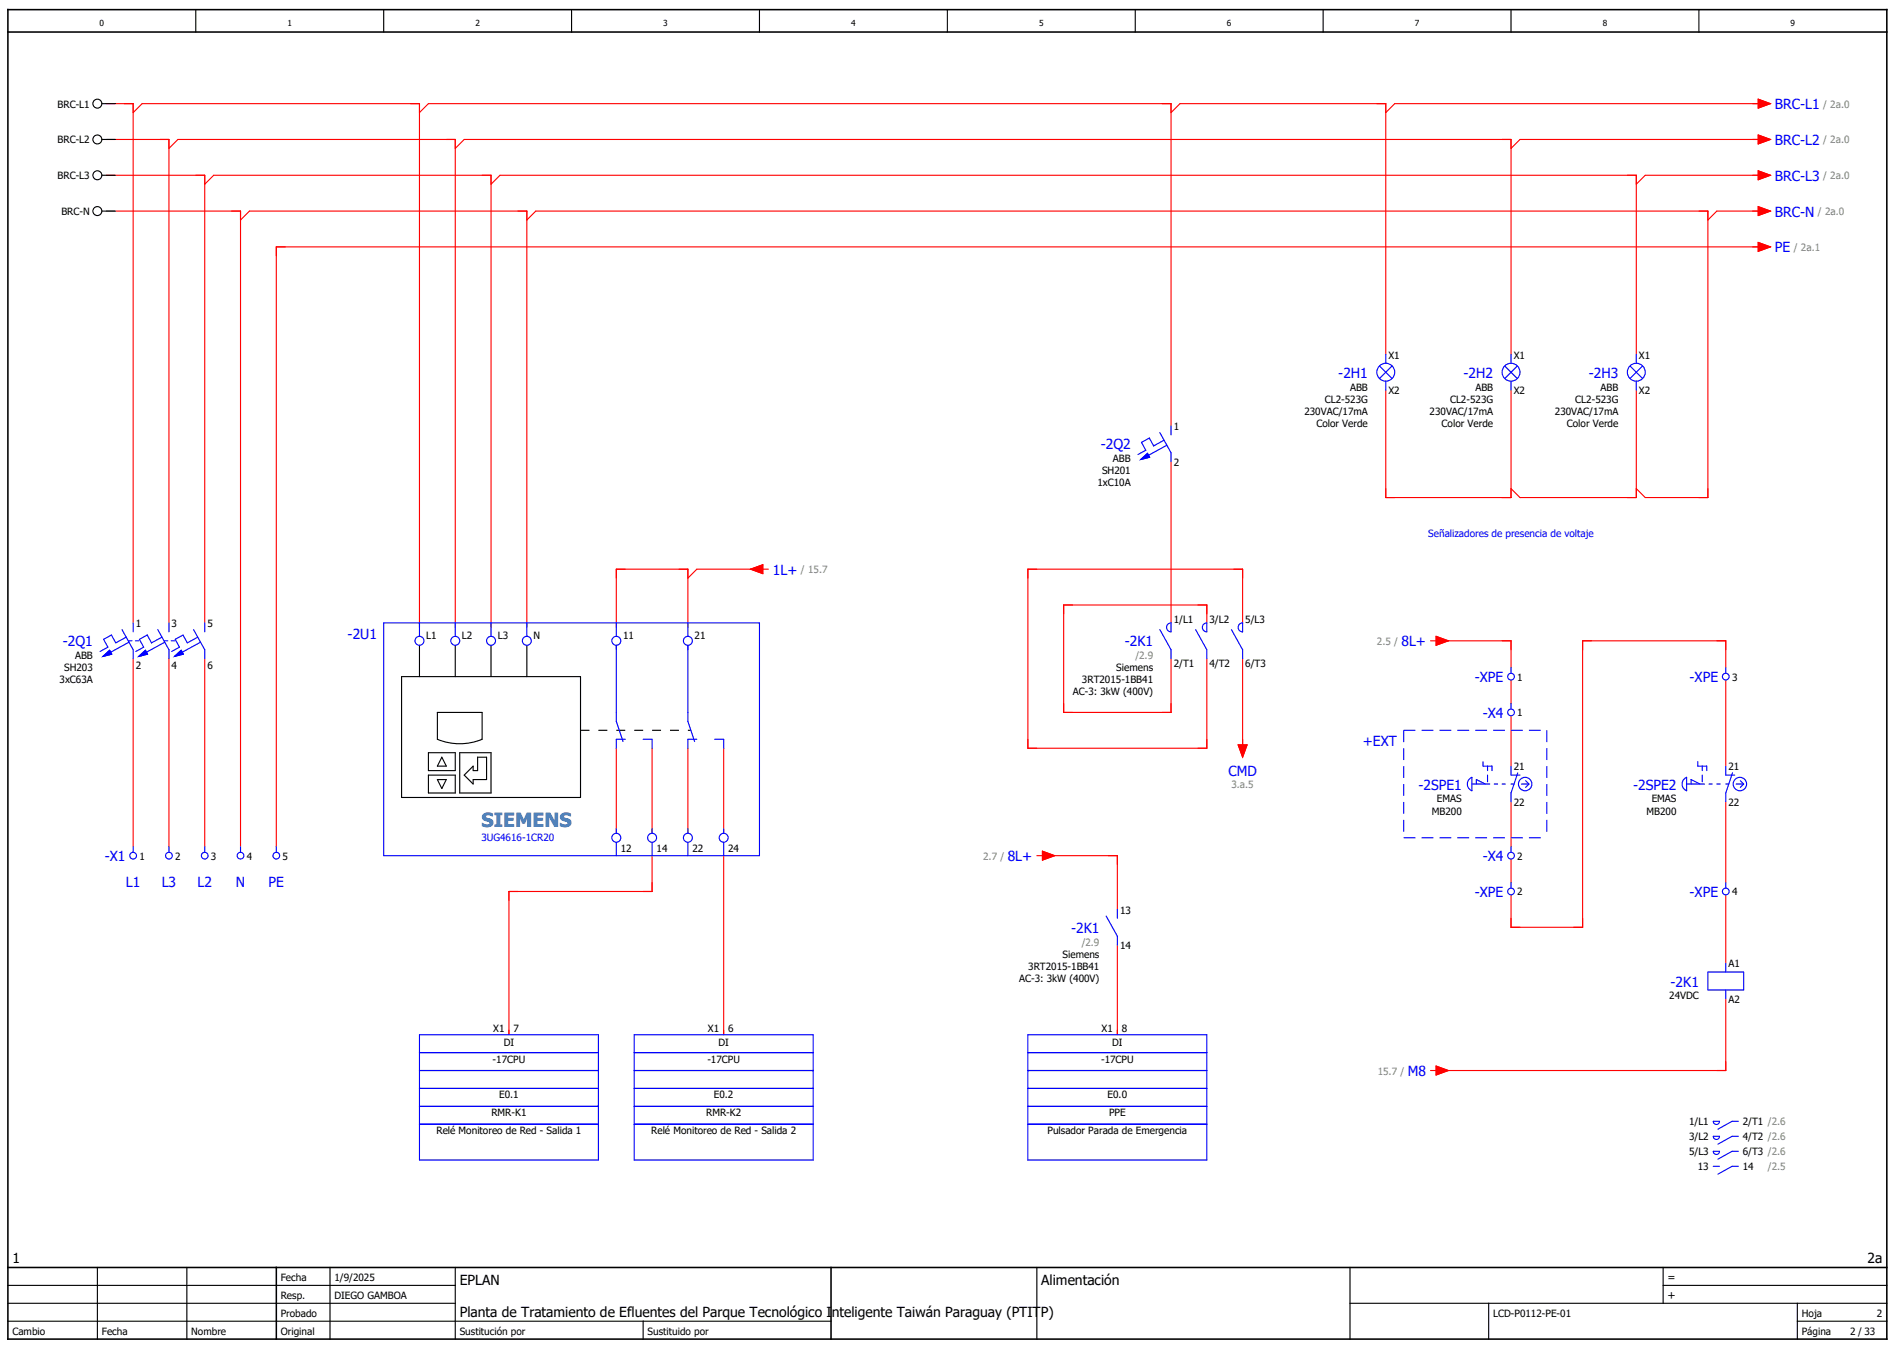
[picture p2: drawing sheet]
<svg xmlns="http://www.w3.org/2000/svg" width="424mm" height="301mm" viewBox="0 0 424 301" stroke-linecap="round" stroke-linejoin="round" font-family="sans-serif">
<g fill="none" stroke="#000" stroke-width=".25">
<path d="M43.8 2.2v5M85.8 2.2v5M127.8 2.2v5M169.8 2.2v5M211.8 2.2v5M253.8 2.2v5M295.8 2.2v5M337.8 2.2v5M379.8 2.2v5M22.8 23.2h3M22.8 31.2h3M22.8 39.2h3"/>
<path d="M22.8 47.2h3M89.8 151.2h40v27h-40zM93.8 144.2v7M97.8 159.2h10v6a13 13 0 0 1-10 0zM101.8 144.2v7M109.8 144.2v7M117.8 144.2v7M95.8 168.2h6v4h-6zM95.8 173.2h6v4h-6zM97.8 174.2h2l-1 2zM98.8 169.2l1 2h-2zM102.8 168.2h7v9h-7z"/>
<path d="M106.8 169.2h2v5h-3v1l-2-2 2-2v1h1zM1.8 295.2h184M1.8 291.2h100M1.8 287.2h100M21.8 283.2v16M41.8 283.2v16M73.8 283.2v16M101.8 283.2v16M143.8 295.2v4M231.8 283.2v16M301.8 291.2h120M301.8 283.2v16"/>
<path d="M332.8 291.2v8M371.8 287.2h50M371.8 283.2v8M401.8 295.2h20M401.8 291.2v8"/>
<circle cx="21.8" cy="39.2" r="1"/>
<circle cx="21.8" cy="31.2" r="1"/>
<circle cx="21.8" cy="23.2" r="1"/>
<circle cx="21.8" cy="47.2" r="1"/>
</g>
<path d="M1.8 7.2h420M1.8 2.2h420v297h-420zM1.8 283.2h420M61.8 283.2v16M185.8 283.2v16" fill="none" stroke="#000" stroke-width=".35"/>
<g fill="none" stroke="#f00" stroke-width=".25">
<path d="M23.8 23.2h6v116M23.8 31.2h14v108M23.8 39.2h22v100M29.8 25.2l2-2h62v117M37.8 33.2l2-2h62v109M93.8 25.2l2-2h166v72M101.8 33.2l2-2h234v48M261.8 25.2l2-2h46v56M393 22.2l2.8 1-2.8 1zM393 30.2l2.8 1-2.8 1zM393 38.2l2.8 1-2.8 1zM393.8 23.2h-82l-2 2"/>
<path d="M393.8 31.2h-54l-2 2M393.8 39.2h-26l-2 2M23.8 47.2h30v142M45.8 41.2l2-2h62v101M53.8 49.2l2-2h62v93M109.8 41.2l2-2h254v40M117.8 49.2l2-2h262v64h-14l-2-2M393 46.2l2.8 1-2.8 1zM393 54.2l2.8 1-2.8 1zM393.8 55.2h-332v134M393.8 47.2h-10l-2 2M309.8 87.2v24h28v-24"/>
<path d="M365.8 87.2v24h-26l-2-2M261.8 103.2v36M167.8 127.2l2.7-1v2zM169.8 127.2h-14l-2 2M170.5 127.2h1.3M269.8 139.2v-4h-32v24h24v-12M277.8 139.2v-12h-48v40h40v-20M29.8 147.2v42M37.8 147.2v42M45.8 147.2v42M137.8 140.2v-13h16v13M277.8 147.2v20"/>
<path d="M319.8 143.2h1.2M321 142.2l2.8 1-2.8 1zM321.8 143.2h16v6M337.8 151.9v5.3M337.8 159.9v11.3M385.8 149.2v-6h-32v64h-16v-7.3M385.8 151.9v19.3M137.8 167.2v19M145.8 167.2v19M153.8 167.2v19M161.8 167.2v19M276.8 166.4h2l-1 2.8z"/>
<path d="M337.8 179.2v10M385.8 179.2v18M145.8 191.2v8h-32v32M161.8 191.2v40M231.8 191.2h1.2M233 190.2l2.8 1-2.8 1zM233.8 191.2h16v12M337.8 191.9v5.3M385.8 199.9v15.3M249.8 211.2v20M319.8 239.2h1.2M321 238.2l2.8 1-2.8 1z"/>
<path d="M385.8 223.2v16h-64"/>
</g>
<g fill="none" stroke="#00f" stroke-width=".25">
<path d="M309.8 79.2v2M337.8 79.2v2M365.8 79.2v2M259.3 96.7l2.5 4.5v2M260.2 98.3l-2.3 1.3-1-1.7-1.7 .9 .9 1.8-1.7 .9M260.8 99.5l-4.1 2.2M261.8 95.2v2M308.4 81.8l2.8 2.8M309.8 85.2v2M311.2 81.8l-2.8 2.8M336.4 81.8l2.8 2.8M337.8 85.2v2"/>
<path d="M339.2 81.8l-2.8 2.8M364.4 81.8l2.8 2.8M365.8 85.2v2M367.2 81.8l-2.8 2.8M255 102.7l1.5-1.4 .5 .8zM29.8 139.2v2M37.8 139.2v2M45.8 139.2v2M85.8 139.2h84v52h-84zM93.8 139.2v3M101.8 139.2v3M109.8 139.2v3"/>
<path d="M117.8 139.2v3M137.8 139.2v3M153.8 139.2v3M261.1 139.4l.7-.2v2a1 1 0 0 1-1-.7 1 1 0 0 1 .3-1.1zM269.1 139.4l.7-.2v2a1 1 0 0 1-1-.7 1 1 0 0 1 .3-1.1zM277.1 139.4l.7-.2v2a1 1 0 0 1-1-.7 1 1 0 0 1 .3-1.1zM23 146.7l1.5-1.4 .5 .8zM27.3 140.7l2.5 4.5v2M28.2 142.3l-2.3 1.3-1-1.7-1.7 .9 .9 1.8-1.7 .9M28.8 143.2h.7M28.8 143.5l-4.1 2.2M30.3 143.2h.7"/>
<path d="M31 146.7l1.5-1.4 .5 .8zM35.3 140.7l2.5 4.5v2M36.2 142.3l-2.3 1.3-1-1.7-1.7 .9 .9 1.8-1.7 .9M36.8 143.2h.7M36.8 143.5l-4.1 2.2M38.3 143.2h.7M39 146.7l1.5-1.4 .5 .8zM43.3 140.7l2.5 4.5v2M44.2 142.3l-2.3 1.3-1-1.7-1.7 .9 .9 1.8-1.7 .9M44.8 143.5l-4.1 2.2M137.8 144.2v17l1.5 4.5M153.8 144.2v17l1.5 4.5"/>
<path d="M259.3 140.7l2.5 4.5M261.8 145.2v2M267.3 140.7l2.5 4.5M269.8 145.2v2M275.3 140.7l2.5 4.5M277.8 145.2v2M337.8 149.2v1.2M337.8 157.2v1.2M385.8 149.2v1.2M139.8 165.2h-2v2M143.8 165.2h2v2M155.8 165.2h-2v2"/>
<path d="M159.8 165.2h2v2M328.3 174.2l.7-.5v3a1.61 1.61 0 0 1-.7-2.5zM329 175.2h4M330 175.2v-1l2 1M331.5 170.2v1h2v1M332.5 171.2v1M332.5 173.2v1.5M334 175.2h.8M335.8 175.2h.7M337.8 171.2v2h2M337.8 175.2h.6M339.3 172.7l-1.5 4.5v2"/>
<path d="M340.1 175.2h1.7M341 174.4l.8 .8M341.8 175.2l-.8 .7M376.3 174.2l.7-.5v3a1.61 1.61 0 0 1-.7-2.5zM377 175.2h4M378 175.2v-1l2 1M379.5 170.2v1h2v1M380.5 171.2v1M380.5 173.2v1.5M382 175.2h.8M383.8 175.2h.7M385.8 171.2v2h2"/>
<path d="M385.8 175.2h.6M387.3 172.7l-1.5 4.5v2M388.1 175.2h1.7M389 174.4l.8 .8M389.8 175.2l-.8 .7M29.8 189.2v1.2M37.8 189.2v1.2M45.8 189.2v1.2M53.8 189.2v1.2M61.8 189.2v1.2M137.8 185.2v1M137.8 188.2v3"/>
<path d="M145.8 185.2v1M145.8 188.2v3M153.8 185.2v1M153.8 188.2v3M161.8 185.2v1M161.8 188.2v3M337.8 189.2v1.2M337.8 197.2v1.2M385.8 197.2v1.2M247.3 204.7l2.5 4.5v2M249.8 203.2v2M381.8 217.2h8v4h-8z"/>
<path d="M385.8 215.2v2M93.8 231.2h40v28h-40zM93.8 239.2h40M93.8 235.2h40M141.8 239.2h40M141.8 235.2h40M141.8 231.2h40v28h-40zM229.8 231.2h40v28h-40zM229.8 239.2h40M229.8 235.2h40M385.8 221.2v2M93.8 243.2h40"/>
<path d="M93.8 247.2h40M93.8 251.2h40M141.8 243.2h40M141.8 247.2h40M141.8 251.2h40M229.8 243.2h40M229.8 247.2h40M229.8 251.2h40M383 250.5h1.4a.7 .7 0 0 1-.7 .7 .7 .7 0 0 1-.7-.7zM383 253.9h1.4a.7 .7 0 0 1-.7 .7 .7 .7 0 0 1-.7-.7zM383 257.2h1.4a.7 .7 0 0 1-.7 .7 .7 .7 0 0 1-.7-.7zM388.6 250.5h-1.4l-3.2 1.8"/>
<path d="M388.6 253.9h-1.4l-3.2 1.7M388.6 257.2h-1.4l-3.2 1.8M383 260.6h1.4M388.6 260.6h-1.4l-3.2 1.7"/>
<circle cx="309.8" cy="83.2" r="2"/>
<circle cx="337.8" cy="83.2" r="2"/>
<circle cx="365.8" cy="83.2" r="2"/>
<circle cx="93.8" cy="143.2" r="1"/>
<circle cx="101.8" cy="143.2" r="1"/>
<circle cx="109.8" cy="143.2" r="1"/>
<circle cx="117.8" cy="143.2" r="1"/>
<circle cx="137.8" cy="143.2" r="1"/>
<circle cx="153.8" cy="143.2" r="1"/>
<circle cx="337.8" cy="151.2" r=".75"/>
<circle cx="337.8" cy="159.2" r=".75"/>
<circle cx="385.8" cy="151.2" r=".75"/>
<circle cx="340.9" cy="175.2" r="1.5"/>
<circle cx="388.9" cy="175.2" r="1.5"/>
<circle cx="29.8" cy="191.2" r=".75"/>
<circle cx="37.8" cy="191.2" r=".75"/>
<circle cx="45.8" cy="191.2" r=".75"/>
<circle cx="53.8" cy="191.2" r=".75"/>
<circle cx="61.8" cy="191.2" r=".75"/>
<circle cx="137.8" cy="187.2" r="1"/>
<circle cx="145.8" cy="187.2" r="1"/>
<circle cx="153.8" cy="187.2" r="1"/>
<circle cx="161.8" cy="187.2" r="1"/>
<circle cx="337.8" cy="199.2" r=".75"/>
<circle cx="337.8" cy="191.2" r=".75"/>
<circle cx="385.8" cy="199.2" r=".75"/>
</g>
<path d="M129.8 163.2h24.6" fill="none" stroke="#000" stroke-width=".25" stroke-dasharray="2 2" stroke-linecap="butt"/>
<g fill="#00f" stroke="#00f" stroke-width=".22">
<path d="M31 146.7l1.5-1.4 .5 .8z"/>
<path d="M39 146.7l1.5-1.4 .5 .8z"/>
<path d="M23 146.7l1.5-1.4 .5 .8z"/>
<path d="M255 102.7l1.5-1.4 .5 .8z"/>
</g>
<path d="M313.8 163.2h32M313.8 163.2v24M345.8 163.2v24M313.8 187.2h32" fill="none" stroke="#00f" stroke-width=".25" stroke-dasharray="2.6 1.4" stroke-linecap="butt"/>
<g fill="#f00" stroke="#f00" stroke-width=".22">
<path d="M393 22.2l2.8 1-2.8 1z"/>
<path d="M393 30.2l2.8 1-2.8 1z"/>
<path d="M393 38.2l2.8 1-2.8 1z"/>
<path d="M393 46.2l2.8 1-2.8 1z"/>
<path d="M393 54.2l2.8 1-2.8 1z"/>
<path d="M276.8 166.4h2l-1 2.8z"/>
<path d="M321 142.2l2.8 1-2.8 1z"/>
<path d="M321 238.2l2.8 1-2.8 1z"/>
<path d="M167.8 127.2l2.7-1v2z"/>
<path d="M233 190.2l2.8 1-2.8 1z"/>
</g>
<text font-size="4.3" fill="#007f7f" x="107.6" y="184.7">SIEMENS</text>
<g font-size="3.1" fill="#00f">
<text x="396.8" y="24.4">BRC-L1</text>
<text x="396.8" y="32.4">BRC-L2</text>
<text x="396.8" y="40.4">BRC-L3</text>
<text x="396.8" y="48.4">BRC-N</text>
<text x="396.8" y="56.4">PE</text>
<text x="299.2" y="84.4">-2H1</text>
<text x="327.2" y="84.4">-2H2</text>
<text x="355.2" y="84.4">-2H3</text>
<text x="246" y="100.4">-2Q2</text>
<text x="172.8" y="128.4">1L+</text>
<text x="77.7" y="142.8">-2U1</text>
<text x="14" y="144.4">-2Q1</text>
<text x="251.4" y="144.4">-2K1</text>
<text x="313.3" y="144.4">8L+</text>
<text x="329.7" y="152.4">-XPE</text>
<text x="377.7" y="152.4">-XPE</text>
<text x="331.4" y="160.4">-X4</text>
<text x="304.6" y="166.8">+EXT</text>
<text x="274.6" y="173.3">CMD</text>
<text x="317.1" y="176.4">-2SPE1</text>
<text x="365.1" y="176.4">-2SPE2</text>
<text x="23.4" y="192.4">-X1</text>
<text x="225.3" y="192.4">8L+</text>
<text x="331.4" y="192.4">-X4</text>
<text x="28.1" y="198.3">L1</text>
<text x="36.1" y="198.3">L3</text>
<text x="44.1" y="198.3">L2</text>
<text x="52.7" y="198.3">N</text>
<text x="60" y="198.3">PE</text>
<text x="329.7" y="200.4">-XPE</text>
<text x="377.7" y="200.4">-XPE</text>
<text x="239.4" y="208.4">-2K1</text>
<text x="373.4" y="220.4">-2K1</text>
<text x="314.7" y="240.4">M8</text>
</g>
<g font-size="3.1">
<text x="2.8" y="282.2">1</text>
<text x="102.8" y="287.2">EPLAN</text>
<text x="232.8" y="287.2">Alimentación</text>
<text x="417.4" y="282.2">2a</text>
<text x="102.8" y="294.2">Planta de Tratamiento de Efluentes del Parque Tecnológico Inteligente Taiwán Paraguay (PTITP)</text>
</g>
<g font-size="2.5">
<text x="372.8" y="286.2">=</text>
<text x="372.8" y="290.2">+</text>
</g>
<g font-size="2.2">
<text x="12.9" y="24">BRC-L1</text>
<text x="12.9" y="32">BRC-L2</text>
<text x="12.9" y="40">BRC-L3</text>
<text x="13.7" y="48">BRC-N</text>
<text x="310.4" y="80.1">X1</text>
<text x="338.4" y="80.1">X1</text>
<text x="366.4" y="80.1">X1</text>
<text x="296.1" y="90">CL2-523G</text>
<text x="301.8" y="87.3">ABB</text>
<text x="310.4" y="88">X2</text>
<text x="324.1" y="90">CL2-523G</text>
<text x="329.8" y="87.3">ABB</text>
<text x="338.4" y="88">X2</text>
<text x="352.1" y="90">CL2-523G</text>
<text x="357.8" y="87.3">ABB</text>
<text x="366.4" y="88">X2</text>
<text x="291.6" y="92.7">230VAC/17mA</text>
<text x="294.2" y="95.4">Color Verde</text>
<text x="319.6" y="92.7">230VAC/17mA</text>
<text x="322.2" y="95.4">Color Verde</text>
<text x="347.6" y="92.7">230VAC/17mA</text>
<text x="350.2" y="95.4">Color Verde</text>
<text x="262.4" y="96.1">1</text>
<text x="246.3" y="106">SH201</text>
<text x="248.8" y="103.3">ABB</text>
<text x="262.4" y="104">2</text>
<text x="245.3" y="108.7">1xC10A</text>
<text x="30.4" y="140.1">1</text>
<text x="38.4" y="140.1">3</text>
<text x="46.4" y="140.1">5</text>
<text x="95.3" y="142.7">L1</text>
<text x="103.3" y="142.7">L2</text>
<text x="111.3" y="142.7">L3</text>
<text x="119.3" y="142.7">N</text>
<text x="139.3" y="142.7">11</text>
<text x="155.3" y="142.7">21</text>
<text x="262.4" y="139.1">1/L1</text>
<text x="270.4" y="139.1">3/L2</text>
<text x="278.4" y="139.1">5/L3</text>
<text x="14.3" y="150">SH203</text>
<text x="16.8" y="147.3">ABB</text>
<text x="30.4" y="149.4">2</text>
<text x="38.4" y="149.4">4</text>
<text x="46.4" y="149.4">6</text>
<text x="249.5" y="150">Siemens</text>
<text x="262.4" y="149">2/T1</text>
<text x="270.4" y="149">4/T2</text>
<text x="278.4" y="149">6/T3</text>
<text x="13.3" y="152.7">3xC63A</text>
<text x="239.8" y="155.4">AC-3: 3kW (400V)</text>
<text x="241.9" y="152.7">3RT2015-1BB41</text>
<text x="339.2" y="152">1</text>
<text x="387.2" y="152">3</text>
<text x="339.2" y="160">1</text>
<text x="338.4" y="172.1">21</text>
<text x="386.4" y="172.1">21</text>
<text x="321.2" y="179.3">EMAS</text>
<text x="338.4" y="180">22</text>
<text x="369.2" y="179.3">EMAS</text>
<text x="386.4" y="180">22</text>
<text x="320.1" y="182">MB200</text>
<text x="368.1" y="182">MB200</text>
<text x="138.8" y="190.4">12</text>
<text x="146.8" y="190.4">14</text>
<text x="154.8" y="190.4">22</text>
<text x="162.8" y="190.4">24</text>
<text x="31.2" y="192">1</text>
<text x="39.2" y="192">2</text>
<text x="47.2" y="192">3</text>
<text x="55.2" y="192">4</text>
<text x="63.2" y="192">5</text>
<text x="339.2" y="192">2</text>
<text x="339.2" y="200">2</text>
<text x="387.2" y="200">4</text>
<text x="250.4" y="204.1">13</text>
<text x="237.5" y="214">Siemens</text>
<text x="250.4" y="212">14</text>
<text x="227.8" y="219.4">AC-3: 3kW (400V)</text>
<text x="229.9" y="216.7">3RT2015-1BB41</text>
<text x="386.4" y="216.1">A1</text>
<text x="373.1" y="223.3">24VDC</text>
<text x="386.4" y="224">A2</text>
<text x="110.2" y="230.5">X1</text>
<text x="112.6" y="233.6">DI</text>
<text x="114.8" y="230.5">7</text>
<text x="158.2" y="230.5">X1</text>
<text x="160.6" y="233.6">DI</text>
<text x="162.8" y="230.5">6</text>
<text x="246.2" y="230.5">X1</text>
<text x="248.6" y="233.6">DI</text>
<text x="250.8" y="230.5">8</text>
<text x="110.1" y="237.4">-17CPU</text>
<text x="158.1" y="237.4">-17CPU</text>
<text x="246.1" y="237.4">-17CPU</text>
<text x="111.6" y="245.4">E0.1</text>
<text x="159.6" y="245.4">E0.2</text>
<text x="247.6" y="245.4">E0.0</text>
<text x="109.8" y="249.4">RMR-K1</text>
<text x="157.8" y="249.4">RMR-K2</text>
<text x="247.9" y="249.4">PPE</text>
<text x="377.6" y="251.4">1/L1</text>
<text x="389.6" y="251.4">2/T1 /2.6</text>
<text x="97.6" y="253.4">Relé Monitoreo de Red - Salida 1</text>
<text x="145.6" y="253.4">Relé Monitoreo de Red - Salida 2</text>
<text x="234.2" y="253.4">Pulsador Parada de Emergencia</text>
<text x="377.6" y="254.7">3/L2</text>
<text x="389.6" y="254.7">4/T2 /2.6</text>
<text x="377.6" y="258.1">5/L3</text>
<text x="379.5" y="261.4">13</text>
<text x="389.6" y="258.1">6/T3 /2.6</text>
<text x="389.6" y="261.4">14</text>
<text x="62.8" y="286.2">Fecha</text>
<text x="74.8" y="286.2">1/9/2025</text>
<text x="62.8" y="290.2">Resp.</text>
<text x="74.8" y="290.2">DIEGO GAMBOA</text>
<text x="2.8" y="298.2">Cambio</text>
<text x="22.8" y="298.2">Fecha</text>
<text x="42.8" y="298.2">Nombre</text>
<text x="62.8" y="298.2">Original</text>
<text x="62.8" y="294.2">Probado</text>
<text x="102.8" y="298.2">Sustitución por</text>
<text x="144.8" y="298.2">Sustituido por</text>
<text x="333.8" y="294.2">LCD-P0112-PE-01</text>
<text x="402.8" y="294.2">Hoja</text>
<text x="402.8" y="298.2">Página</text>
<text x="413.5" y="298.2">2 / 33</text>
<text x="419.5" y="294.2">2</text>
</g>
<g font-size="2.2" fill="#7ca552">
<text x="407.5" y="24">/ 2a.0</text>
<text x="407.5" y="32">/ 2a.0</text>
<text x="407.5" y="40">/ 2a.0</text>
<text x="406.4" y="48">/ 2a.0</text>
<text x="401" y="56">/ 2a.1</text>
<text x="179" y="128">/ 15.7</text>
<text x="253.8" y="147.3">/2.9</text>
<text x="307.8" y="144">2.5 /</text>
<text x="275.3" y="176.1">3.a.5</text>
<text x="219.8" y="192">2.7 /</text>
<text x="241.8" y="211.3">/2.9</text>
<text x="308" y="240">15.7 /</text>
<text x="395.2" y="261.4">/2.5</text>
</g>
<g font-size="2.2" fill="#00f">
<text x="319.3" y="120">Señalizadores de presencia de voltaje</text>
<text x="107.6" y="187.9">3UG4616-1CR20</text>
</g>
<g font-size="1.9">
<text x="22.3" y="5.8">0</text>
<text x="64.3" y="5.8">1</text>
<text x="106.3" y="5.8">2</text>
<text x="148.3" y="5.8">3</text>
<text x="190.3" y="5.8">4</text>
<text x="232.3" y="5.8">5</text>
<text x="274.3" y="5.8">6</text>
<text x="316.3" y="5.8">7</text>
<text x="358.3" y="5.8">8</text>
<text x="400.3" y="5.8">9</text>
</g>
</svg>
